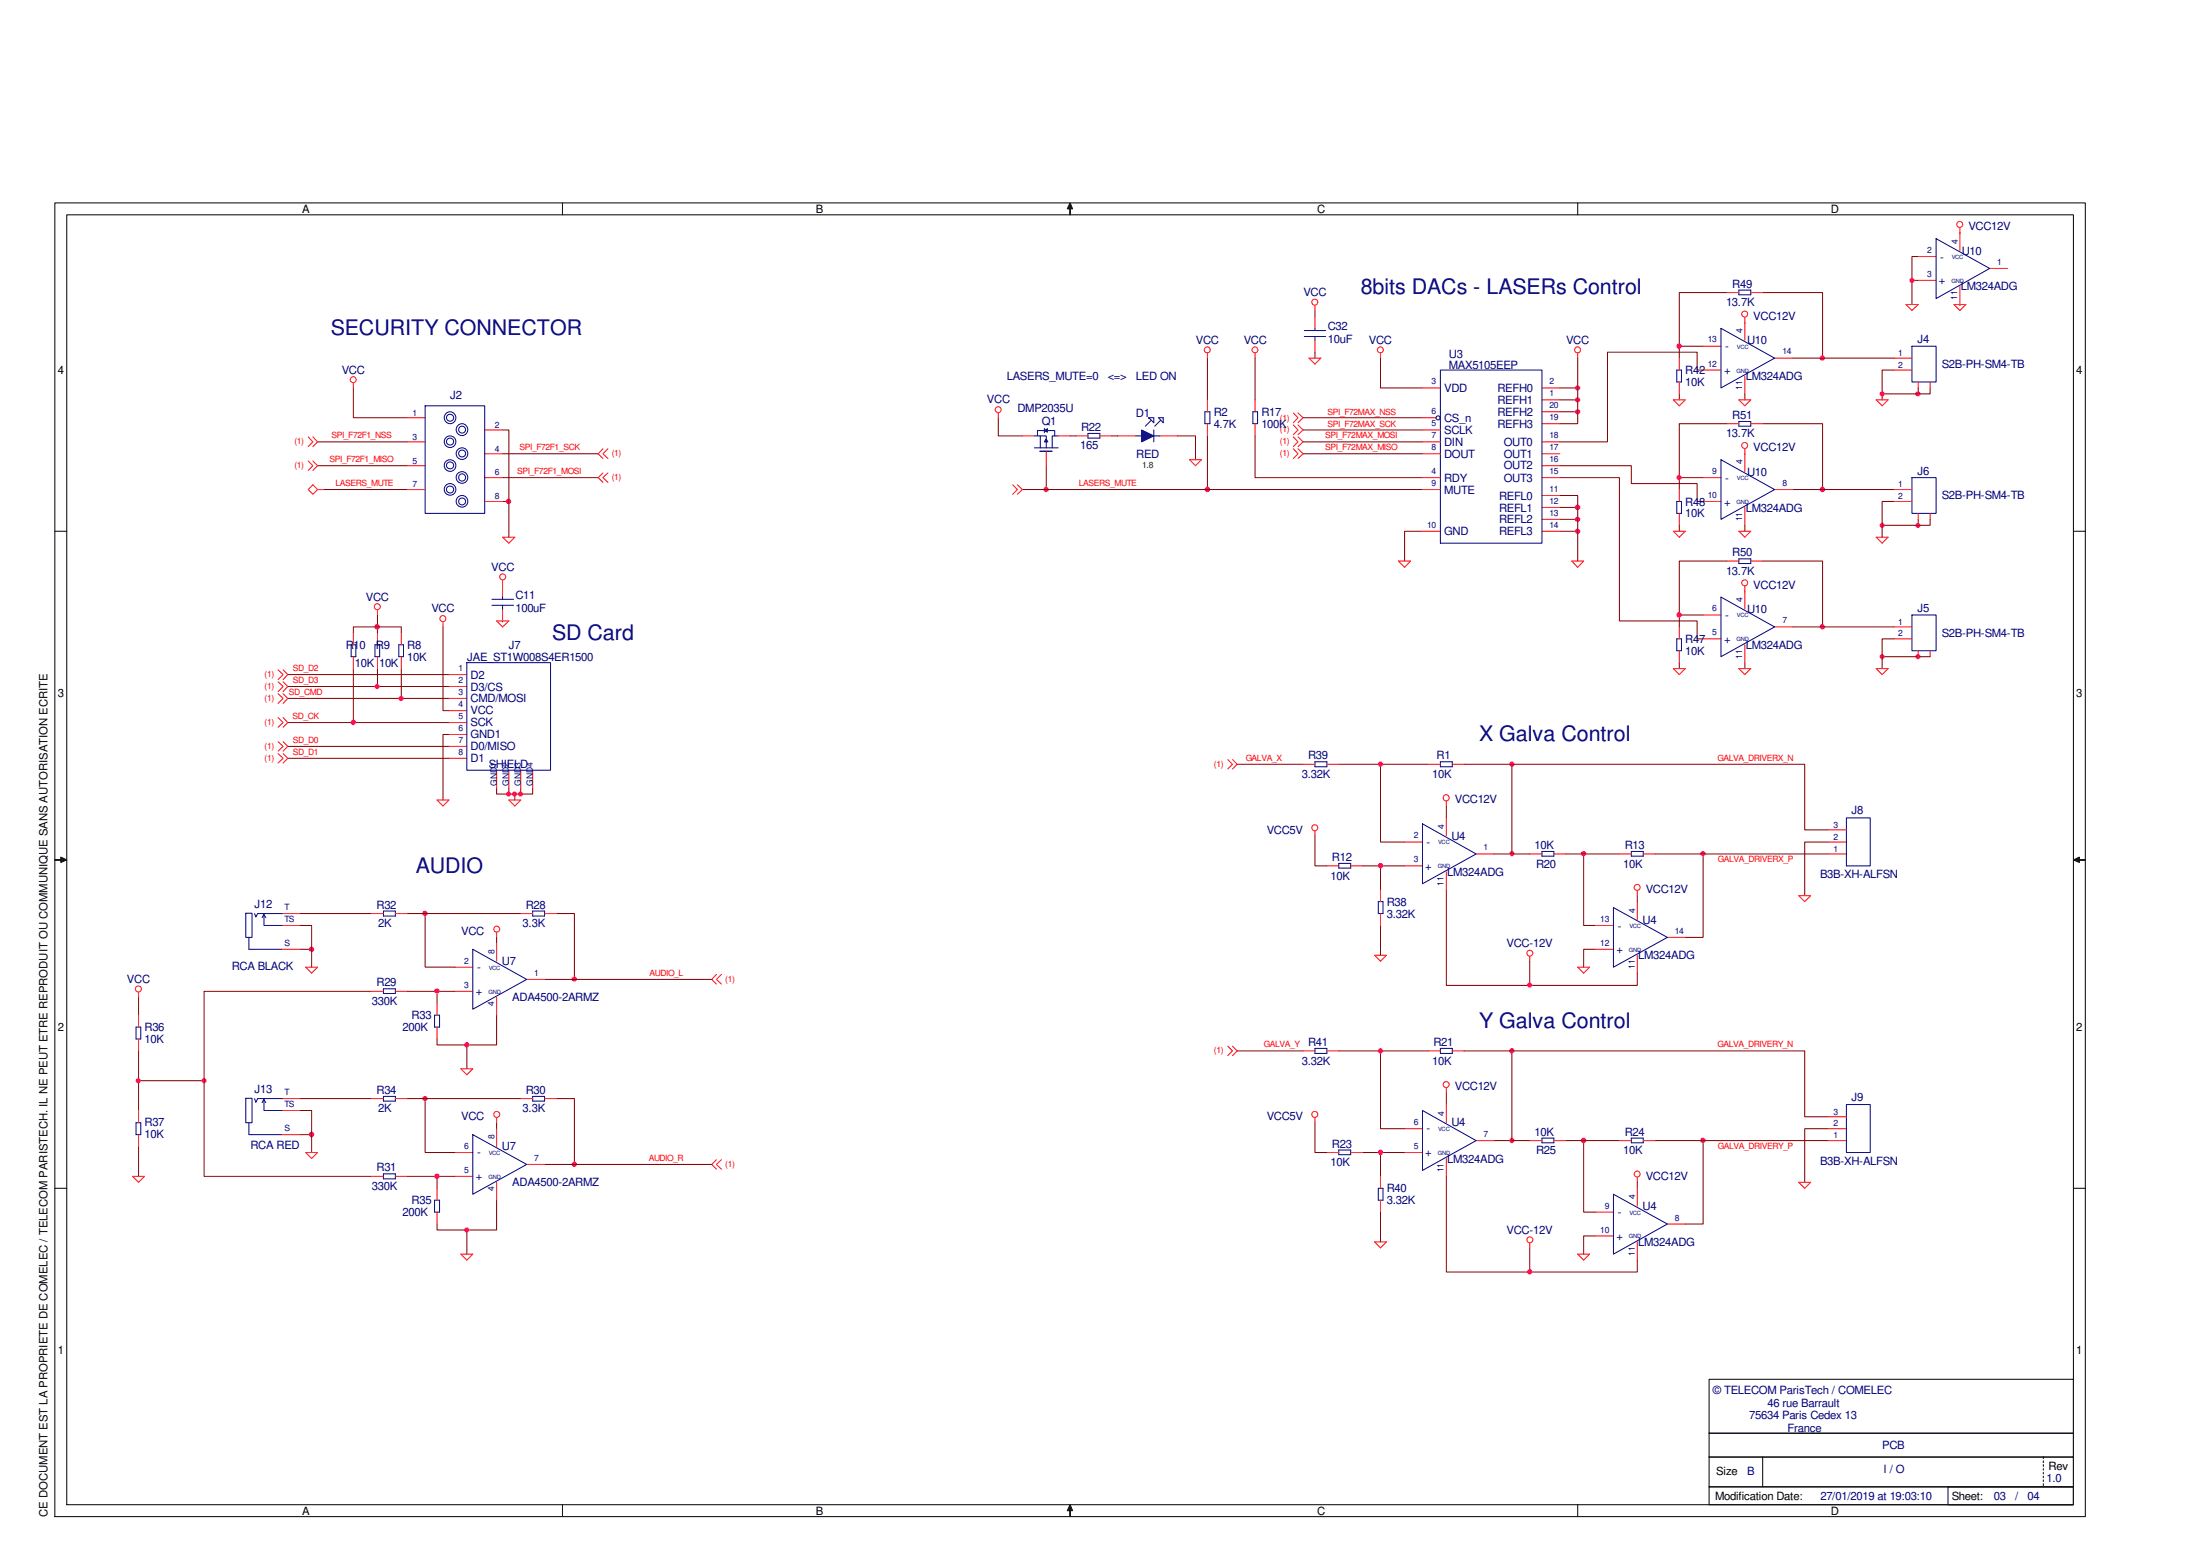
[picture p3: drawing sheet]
<svg xmlns="http://www.w3.org/2000/svg" width="297mm" height="210mm" viewBox="0 0 297 210" stroke-linecap="round" stroke-linejoin="round" font-family="sans-serif">
<path d="M175.9 56.4h16.2M175.9 58h16.2M175.9 59.6h16.2M186.4 48.3v4.1h5.7M175.9 61.3h16.2M192.1 71.7h-2.5v4M210.6 71.7h2.4" fill="none" stroke="#7f0000" stroke-width=".14"/>
<circle cx="213" cy="71.7" r=".31" fill="#f0f"/>
<circle cx="213" cy="71.7" r=".31" fill="none" stroke="#f0f" stroke-width=".14"/>
<path d="M210.6 68.5h2.4" fill="none" stroke="#7f0000" stroke-width=".14"/>
<circle cx="213" cy="68.5" r=".32" fill="#f0f"/>
<circle cx="213" cy="68.5" r=".32" fill="none" stroke="#f0f" stroke-width=".14"/>
<path d="M210.6 70.1h2.4" fill="none" stroke="#7f0000" stroke-width=".14"/>
<circle cx="213" cy="70.1" r=".31" fill="#f0f"/>
<circle cx="213" cy="70.1" r=".31" fill="none" stroke="#f0f" stroke-width=".14"/>
<path d="M210.6 52.4h2.4M210.6 66.9h2.4v8.8" fill="none" stroke="#7f0000" stroke-width=".14"/>
<circle cx="213" cy="52.4" r=".31" fill="#f0f"/>
<circle cx="213" cy="52.4" r=".31" fill="none" stroke="#f0f" stroke-width=".14"/>
<path d="M210.6 54h2.4" fill="none" stroke="#7f0000" stroke-width=".14"/>
<circle cx="213" cy="54" r=".31" fill="#f0f"/>
<circle cx="213" cy="54" r=".31" fill="none" stroke="#f0f" stroke-width=".14"/>
<path d="M210.6 55.6h2.4" fill="none" stroke="#7f0000" stroke-width=".14"/>
<circle cx="213" cy="55.6" r=".31" fill="#f0f"/>
<circle cx="213" cy="55.6" r=".31" fill="none" stroke="#f0f" stroke-width=".14"/>
<path d="M213 48.3v8.9h-2.4M259 88.6h.1" fill="none" stroke="#7f0000" stroke-width=".14"/>
<circle cx="258.9" cy="88.6" r=".3" fill="#f0f"/>
<circle cx="258.9" cy="88.6" r=".3" fill="none" stroke="#f0f" stroke-width=".14"/>
<path d="M259 70.1v.8" fill="none" stroke="#7f0000" stroke-width=".14"/>
<circle cx="258.9" cy="70.9" r=".3" fill="#f0f"/>
<circle cx="258.9" cy="70.9" r=".3" fill="none" stroke="#f0f" stroke-width=".14"/>
<path d="M59.8 84.6v11.3h.8M60.6 99.1h-.8v8.9M67.1 106.4v.8h4.8v-.8M70.3 106.4v.8M167 103.2h8.9M177.5 112.8v4.1h1.7M167 141.9h8.9" fill="none" stroke="#7f0000" stroke-width=".14"/>
<circle cx="70.3" cy="107.2" r=".3" fill="#f0f"/>
<circle cx="70.3" cy="107.2" r=".3" fill="none" stroke="#f0f" stroke-width=".14"/>
<path d="M68.7 106.4v.8" fill="none" stroke="#7f0000" stroke-width=".14"/>
<circle cx="68.7" cy="107.2" r=".3" fill="#f0f"/>
<circle cx="68.7" cy="107.2" r=".3" fill="none" stroke="#f0f" stroke-width=".14"/>
<path d="M69.5 107.2v.8" fill="none" stroke="#7f0000" stroke-width=".14"/>
<circle cx="69.5" cy="107.2" r=".3" fill="#f0f"/>
<circle cx="69.5" cy="107.2" r=".3" fill="none" stroke="#f0f" stroke-width=".14"/>
<path d="M38.9 91.1h21.7M38.9 92.7h21.7M38.9 94.3h21.7M38.9 97.5h21.7M254.1 88.6h6.5M38.9 100.8h21.7M38.9 102.4h21.7" fill="none" stroke="#7f0000" stroke-width=".14"/>
<circle cx="254.1" cy="88.6" r=".3" fill="#f0f"/>
<circle cx="254.1" cy="88.6" r=".3" fill="none" stroke="#f0f" stroke-width=".14"/>
<path d="M260.6 70.1v.8h-6.5M255.7 86.2h-1.6v4.1" fill="none" stroke="#7f0000" stroke-width=".14"/>
<circle cx="254.1" cy="70.9" r=".3" fill="#f0f"/>
<circle cx="254.1" cy="70.9" r=".3" fill="none" stroke="#f0f" stroke-width=".14"/>
<path d="M255.7 67.7h-1.6v4.8M57.4 123.3v7.3h4" fill="none" stroke="#7f0000" stroke-width=".14"/>
<circle cx="57.4" cy="123.3" r=".32" fill="#f0f"/>
<circle cx="57.4" cy="123.3" r=".32" fill="none" stroke="#f0f" stroke-width=".14"/>
<path d="M55 123.3h15.3M75.1 123.3h2.5v8.9" fill="none" stroke="#7f0000" stroke-width=".14"/>
<circle cx="77.5" cy="132.2" r=".3" fill="#f0f"/>
<circle cx="77.5" cy="132.2" r=".3" fill="none" stroke="#f0f" stroke-width=".14"/>
<path d="M55 133.8h6.4M59 133.8v1.6" fill="none" stroke="#7f0000" stroke-width=".14"/>
<circle cx="59" cy="133.8" r=".3" fill="#f0f"/>
<circle cx="59" cy="133.8" r=".3" fill="none" stroke="#f0f" stroke-width=".14"/>
<path d="M67.1 137v4.1h-8.1v-.8M63 141.1v3.2" fill="none" stroke="#7f0000" stroke-width=".14"/>
<circle cx="63" cy="141" r=".31" fill="#f0f"/>
<circle cx="63" cy="141" r=".31" fill="none" stroke="#f0f" stroke-width=".14"/>
<path d="M40.5 123.3h9.6M40.5 128.1h1.6M67.1 126.5v.8" fill="none" stroke="#7f0000" stroke-width=".14"/>
<circle cx="42.1" cy="128.1" r=".3" fill="#f0f"/>
<circle cx="42.1" cy="128.1" r=".3" fill="none" stroke="#f0f" stroke-width=".14"/>
<path d="M40.5 124.9h1.6v5.7M75.1 148.3h2.5v8.9" fill="none" stroke="#7f0000" stroke-width=".14"/>
<circle cx="77.5" cy="157.2" r=".31" fill="#f0f"/>
<circle cx="77.5" cy="157.2" r=".31" fill="none" stroke="#f0f" stroke-width=".14"/>
<path d="M57.4 148.3v7.3h4" fill="none" stroke="#7f0000" stroke-width=".14"/>
<circle cx="57.4" cy="148.3" r=".31" fill="#f0f"/>
<circle cx="57.4" cy="148.3" r=".31" fill="none" stroke="#f0f" stroke-width=".14"/>
<path d="M55 148.3h15.3M55 158.8h6.4M59 158.8v1.6" fill="none" stroke="#7f0000" stroke-width=".14"/>
<circle cx="59" cy="158.8" r=".31" fill="#f0f"/>
<circle cx="59" cy="158.8" r=".31" fill="none" stroke="#f0f" stroke-width=".14"/>
<path d="M63 166v3.3M67.1 162v4h-8.1v-.8" fill="none" stroke="#7f0000" stroke-width=".14"/>
<circle cx="63" cy="166" r=".3" fill="#f0f"/>
<circle cx="63" cy="166" r=".3" fill="none" stroke="#f0f" stroke-width=".14"/>
<path d="M40.5 148.3h9.6M40.5 153.2h1.6M67.1 151.6v.8" fill="none" stroke="#7f0000" stroke-width=".14"/>
<circle cx="42.1" cy="153.1" r=".31" fill="#f0f"/>
<circle cx="42.1" cy="153.1" r=".31" fill="none" stroke="#f0f" stroke-width=".14"/>
<path d="M42.9 59.6h12.1M47.7 52.4v4h7.3M42.9 62.9h12.1M67.9 61.3h12.9M67.9 64.5h12.9M67.9 67.7h.8M40.5 149.9h1.6v5.7" fill="none" stroke="#7f0000" stroke-width=".14"/>
<circle cx="68.7" cy="67.7" r=".31" fill="#f0f"/>
<circle cx="68.7" cy="67.7" r=".31" fill="none" stroke="#f0f" stroke-width=".14"/>
<path d="M163 48.3v5.7M163 58.8v7.3M43.7 66.1h11.3" fill="none" stroke="#7f0000" stroke-width=".14"/>
<circle cx="163" cy="66.1" r=".31" fill="#f0f"/>
<circle cx="163" cy="66.1" r=".31" fill="none" stroke="#f0f" stroke-width=".14"/>
<path d="M134.8 56.4v2.4h3.2M144.5 58.8h.8M150.1 58.8h.8M159 58.8h2.4v3.3M141.3 62.9v3.2" fill="none" stroke="#7f0000" stroke-width=".14"/>
<circle cx="141.2" cy="66.1" r=".32" fill="#f0f"/>
<circle cx="141.2" cy="66.1" r=".32" fill="none" stroke="#f0f" stroke-width=".14"/>
<path d="M169.5 48.3v5.7M169.5 58.8v5.7h22.6M184 116.9h5.6M186.4 116.9v3.2" fill="none" stroke="#7f0000" stroke-width=".14"/>
<circle cx="186.4" cy="116.9" r=".31" fill="#f0f"/>
<circle cx="186.4" cy="116.9" r=".31" fill="none" stroke="#f0f" stroke-width=".14"/>
<path d="M180.8 103.2h12.1M186.4 103.2v10.5h3.2M186.4 124.9v4" fill="none" stroke="#7f0000" stroke-width=".14"/>
<circle cx="186.4" cy="103.2" r=".31" fill="#f0f"/>
<circle cx="186.4" cy="103.2" r=".31" fill="none" stroke="#f0f" stroke-width=".14"/>
<path d="M201.7 115.3h2.4" fill="none" stroke="#7f0000" stroke-width=".14"/>
<circle cx="204.1" cy="115.2" r=".3" fill="#f0f"/>
<circle cx="204.1" cy="115.2" r=".3" fill="none" stroke="#f0f" stroke-width=".14"/>
<path d="M204.1 103.2v12.1h2.4" fill="none" stroke="#7f0000" stroke-width=".14"/>
<circle cx="204.1" cy="103.2" r=".31" fill="#f0f"/>
<circle cx="204.1" cy="103.2" r=".31" fill="none" stroke="#f0f" stroke-width=".14"/>
<path d="M213.8 115.3v9.6h1.6" fill="none" stroke="#7f0000" stroke-width=".14"/>
<circle cx="213.8" cy="115.2" r=".31" fill="#f0f"/>
<circle cx="213.8" cy="115.2" r=".31" fill="none" stroke="#f0f" stroke-width=".14"/>
<path d="M211.4 115.3h7.2M230 115.3v11.2h-2.5" fill="none" stroke="#7f0000" stroke-width=".14"/>
<circle cx="229.9" cy="115.2" r=".31" fill="#f0f"/>
<circle cx="229.9" cy="115.2" r=".31" fill="none" stroke="#f0f" stroke-width=".14"/>
<path d="M195.3 108.8v1.6M197.7 103.2h46v8.8h3.2M223.5 115.3h23.4M246.9 113.7h-3.2v7.2M195.3 120.1v12.9h25.8v-1.6M206.5 129.8v3.2M215.4 128.1h-1.6v2.5M221.1 120.9v.8" fill="none" stroke="#7f0000" stroke-width=".14"/>
<circle cx="206.5" cy="133" r=".3" fill="#f0f"/>
<circle cx="206.5" cy="133" r=".3" fill="none" stroke="#f0f" stroke-width=".14"/>
<path d="M177.5 151.6v4h1.7M184 155.6h5.6M186.4 155.6v3.2" fill="none" stroke="#7f0000" stroke-width=".14"/>
<circle cx="186.4" cy="155.5" r=".31" fill="#f0f"/>
<circle cx="186.4" cy="155.5" r=".31" fill="none" stroke="#f0f" stroke-width=".14"/>
<path d="M180.8 141.9h12.1M186.4 141.9v10.5h3.2M186.4 163.6v4" fill="none" stroke="#7f0000" stroke-width=".14"/>
<circle cx="186.4" cy="141.8" r=".31" fill="#f0f"/>
<circle cx="186.4" cy="141.8" r=".31" fill="none" stroke="#f0f" stroke-width=".14"/>
<path d="M201.7 154h2.4" fill="none" stroke="#7f0000" stroke-width=".14"/>
<circle cx="204.1" cy="153.9" r=".31" fill="#f0f"/>
<circle cx="204.1" cy="153.9" r=".31" fill="none" stroke="#f0f" stroke-width=".14"/>
<path d="M204.1 141.9v12.1h2.4" fill="none" stroke="#7f0000" stroke-width=".14"/>
<circle cx="204.1" cy="141.8" r=".31" fill="#f0f"/>
<circle cx="204.1" cy="141.8" r=".31" fill="none" stroke="#f0f" stroke-width=".14"/>
<path d="M197.7 141.9h46v8.8h3.2M213.8 154v9.6h1.6" fill="none" stroke="#7f0000" stroke-width=".14"/>
<circle cx="213.8" cy="153.9" r=".32" fill="#f0f"/>
<circle cx="213.8" cy="153.9" r=".32" fill="none" stroke="#f0f" stroke-width=".14"/>
<path d="M211.4 154h7.2M230 154v11.2h-2.5" fill="none" stroke="#7f0000" stroke-width=".14"/>
<circle cx="229.9" cy="153.9" r=".32" fill="#f0f"/>
<circle cx="229.9" cy="153.9" r=".32" fill="none" stroke="#f0f" stroke-width=".14"/>
<path d="M195.3 158.8v12.9h25.8v-1.6M223.5 154h23.4M246.9 152.4h-3.2v7.2M206.5 168.4v3.3M215.4 166.8h-1.6v2.5" fill="none" stroke="#7f0000" stroke-width=".14"/>
<circle cx="206.5" cy="171.7" r=".31" fill="#f0f"/>
<circle cx="206.5" cy="171.7" r=".31" fill="none" stroke="#f0f" stroke-width=".14"/>
<path d="M18.7 134.6v2.4M73.5 132.2h22.6M18.7 141.9v8M18.7 154.8v4M18.7 145.9h8.9M73.5 157.2h22.6M195.3 147.5v1.6M221.1 159.6v.8" fill="none" stroke="#7f0000" stroke-width=".14"/>
<circle cx="18.7" cy="145.9" r=".3" fill="#f0f"/>
<circle cx="18.7" cy="145.9" r=".3" fill="none" stroke="#f0f" stroke-width=".14"/>
<circle cx="27.6" cy="145.9" r=".3" fill="#f0f"/>
<circle cx="27.6" cy="145.9" r=".3" fill="none" stroke="#f0f" stroke-width=".14"/>
<path d="M51 83v1.6M50.1 133.8h-22.5v25h22.5" fill="none" stroke="#7f0000" stroke-width=".14"/>
<circle cx="50.9" cy="84.6" r=".31" fill="#f0f"/>
<circle cx="50.9" cy="84.6" r=".31" fill="none" stroke="#f0f" stroke-width=".14"/>
<path d="M54.2 90.3v4" fill="none" stroke="#7f0000" stroke-width=".14"/>
<circle cx="54.2" cy="94.3" r=".31" fill="#f0f"/>
<circle cx="54.2" cy="94.3" r=".31" fill="none" stroke="#f0f" stroke-width=".14"/>
<path d="M51 90.3v2.4" fill="none" stroke="#7f0000" stroke-width=".14"/>
<circle cx="50.9" cy="92.7" r=".3" fill="#f0f"/>
<circle cx="50.9" cy="92.7" r=".3" fill="none" stroke="#f0f" stroke-width=".14"/>
<path d="M51 84.6v.8" fill="none" stroke="#7f0000" stroke-width=".14"/>
<circle cx="50.9" cy="84.6" r=".31" fill="#f0f"/>
<circle cx="50.9" cy="84.6" r=".31" fill="none" stroke="#f0f" stroke-width=".14"/>
<path d="M47.7 85.4v-.8h6.5v.8M47.7 90.3v7.2" fill="none" stroke="#7f0000" stroke-width=".14"/>
<circle cx="47.7" cy="97.5" r=".31" fill="#f0f"/>
<circle cx="47.7" cy="97.5" r=".31" fill="none" stroke="#f0f" stroke-width=".14"/>
<path d="M233.2 39.5h-6.5v8.8M238 39.5h8.1v8.8M226.7 53.2v.8M235.6 43.5h.1M235.6 53.2v.8" fill="none" stroke="#7f0000" stroke-width=".14"/>
<circle cx="246.1" cy="48.3" r=".32" fill="#f0f"/>
<circle cx="246.1" cy="48.3" r=".32" fill="none" stroke="#f0f" stroke-width=".14"/>
<path d="M226.7 46.7h3.3" fill="none" stroke="#7f0000" stroke-width=".14"/>
<circle cx="226.7" cy="46.7" r=".32" fill="#f0f"/>
<circle cx="226.7" cy="46.7" r=".32" fill="none" stroke="#f0f" stroke-width=".14"/>
<path d="M233.2 75.7h-6.5v8.9M235.6 79.8h.1M226.7 89.5v.8M226.7 83h3.3M235.6 89.5v.8" fill="none" stroke="#7f0000" stroke-width=".14"/>
<circle cx="226.7" cy="83" r=".32" fill="#f0f"/>
<circle cx="226.7" cy="83" r=".32" fill="none" stroke="#f0f" stroke-width=".14"/>
<path d="M238 75.7h8.1v8.9" fill="none" stroke="#7f0000" stroke-width=".14"/>
<circle cx="246.1" cy="84.6" r=".32" fill="#f0f"/>
<circle cx="246.1" cy="84.6" r=".32" fill="none" stroke="#f0f" stroke-width=".14"/>
<path d="M233.2 57.2h-6.5v8.9M226.7 70.9v.8M226.7 64.5h3.3M235.6 61.3h.1M235.6 70.9v.8" fill="none" stroke="#7f0000" stroke-width=".14"/>
<circle cx="226.7" cy="64.5" r=".32" fill="#f0f"/>
<circle cx="226.7" cy="64.5" r=".32" fill="none" stroke="#f0f" stroke-width=".14"/>
<path d="M238 57.2h8.1v8.9" fill="none" stroke="#7f0000" stroke-width=".14"/>
<circle cx="246.1" cy="66.1" r=".32" fill="#f0f"/>
<circle cx="246.1" cy="66.1" r=".32" fill="none" stroke="#f0f" stroke-width=".14"/>
<path d="M230 50h-.9v-2.5h-12.1v12.1h-6.4M242.1 48.3h13.6M255.7 50h-1.6v4M259 52.4v.8M242.1 84.6h13.6" fill="none" stroke="#7f0000" stroke-width=".14"/>
<circle cx="258.9" cy="53.2" r=".3" fill="#f0f"/>
<circle cx="258.9" cy="53.2" r=".3" fill="none" stroke="#f0f" stroke-width=".14"/>
<path d="M260.6 52.4v.8h-6.5" fill="none" stroke="#7f0000" stroke-width=".14"/>
<circle cx="254.1" cy="53.2" r=".3" fill="#f0f"/>
<circle cx="254.1" cy="53.2" r=".3" fill="none" stroke="#f0f" stroke-width=".14"/>
<path d="M258.1 37.8h.9M259 34.6h-.9v6.5M264.6 31.4h.1M67.9 58h.8v14.5M264.6 41.1h.1M67.9 79h.1M138 66.1h54.1M210.6 62.9h9.7v2.4h8.8v2.4h.9M210.6 64.5h8v19.3h10.5v2.4h.9M242.1 66.1h13.6M67.9 83.8h.1" fill="none" stroke="#7f0000" stroke-width=".14"/>
<circle cx="258.1" cy="37.8" r=".3" fill="#f0f"/>
<circle cx="258.1" cy="37.8" r=".3" fill="none" stroke="#f0f" stroke-width=".14"/>
<path d="M177.5 41.9v.8M177.5 47.5v.8" fill="none" stroke="#7f0000" stroke-width=".14"/>
<g fill="none" stroke="#000" stroke-width=".14">
<path d="M7.4 27.4h274.2v177.3h-274.2zM9 29h270.9v174.1h-270.9zM75.9 27.4v1.6M144.5 27.4l.3 .8h-.3v.8v-.8h-.4zM213 27.4v1.6M7.4 71.7h1.6M279.9 71.7h1.7M7.4 116.1h.8v-.4l.8 .4-.8 .3v-.3zM279.9 116.1l.9-.4v.4h.8h-.8v.3zM7.4 160.4h1.6M279.9 160.4h1.7M230.8 186.2h49.1v7.3h-49.1z"/>
<path d="M230.8 193.5h49.1v3.2h-49.1zM230.8 196.7h49.1v4h-49.1zM238 196.7v4M275.9 196.7v.2M275.9 197.2v.2M275.9 197.7v.3M275.9 198.2v.3M275.9 198.8v.2M275.9 199.3v.2M275.9 199.8v.2M75.9 203.1v1.6M144.5 203.1l.3 .8h-.3v.8v-.8h-.4z"/>
<path d="M213 203.1v1.6M230.8 200.7h49.1v2.4h-49.1zM263 200.7h16.9v2.4h-16.9zM275.9 200.3v.2"/>
</g>
<g fill="#000">
<path d="M144.5 27.4l.3 .8h-.3v.8v-.8h-.4z" fill-rule="evenodd"/>
<path d="M7.4 116.1h.8v-.4l.8 .4-.8 .3v-.3z" fill-rule="evenodd"/>
<path d="M279.9 116.1l.9-.4v.4h.8h-.8v.3z" fill-rule="evenodd"/>
<path d="M144.5 203.1l.3 .8h-.3v.8v-.8h-.4z" fill-rule="evenodd"/>
</g>
<g fill="none" stroke="#f00" stroke-width=".14">
<path d="M41.6 59l.6 .6-.6 .7M42.2 59l.7 .6-.7 .7M47.7 51.7v.7M150.9 58.8h2.4M156.6 58.8h2.4M163 54v1.6M163 57.2v1.6M174.6 55.8l.7 .6-.7 .7M174.6 57.4l.7 .6-.7 .7M174.6 59l.7 .6-.7 .7M175.3 55.8l.6 .6-.6 .7M175.3 57.4l.6 .6-.6 .7"/>
<path d="M175.3 59l.6 .6-.6 .7M192.1 52.4h2.4M192.1 59.6h2.4M192.1 56.4h1.8M192.1 58h2.4M208.2 52.4h2.4M208.2 54h2.4M208.2 55.6h2.4M208.2 57.2h2.4M208.2 59.6h2.4M253.3 54h1.6l-.8 .8zM255.7 48.3h2.4"/>
<path d="M255.7 50h2.4M259 51.6v.8M260.6 51.6v.8M41.6 62.2l.6 .7-.6 .6M42.2 62.2l.7 .7-.7 .6M42.2 65.4l.7 .7-.7 .6-.6-.6zM42.9 66.1h.8M67.9 72.5h1.6l-.8 .8zM81.4 60.6l-.6 .7 .6 .6M81.4 63.8l-.6 .7 .6 .6M82.1 60.6l-.7 .7 .7 .6M82.1 63.8l-.7 .7 .7 .6"/>
<path d="M174.6 60.6l.7 .7-.7 .6M175.3 60.6l.6 .7-.6 .6M188.8 75.7h1.7l-.9 .9zM192.1 61.3h2.4M192.1 64.5h2.4M192.1 71.7h2.4M192.1 66.1h2.4M208.2 66.9h2.4M208.2 68.5h2.4M208.2 61.3h2.4M208.2 62.9h2.4M208.2 64.5h2.4"/>
<path d="M208.2 70.1h2.4M208.2 71.7h2.4M212.2 75.7h1.6l-.8 .9zM253.3 72.5h1.6l-.8 .8zM255.7 66.1h2.4M255.7 67.7h2.4M259 69.3v.8M260.6 69.3v.8M37.5 90.4l.7 .7-.7 .6M37.5 92l.7 .7-.7 .6M37.5 93.6l.7 .7-.7 .7M37.5 96.9l.7 .6-.7 .7"/>
<path d="M38.2 90.4l.7 .7-.7 .6M38.2 92l.7 .7-.7 .6M38.2 93.6l.7 .7-.7 .7M38.2 96.9l.7 .6-.7 .7M59.8 83.9v.7M60.6 91.1h2.4M60.6 92.7h2.4M60.6 94.3h2.4M60.6 95.9h2.4M60.6 97.5h2.4M60.6 99.1h2.4M253.3 90.3h1.6l-.8 .8z"/>
<path d="M255.7 84.6h2.4M255.7 86.2h2.4M259 87.8v.8M260.6 87.8v.8M37.5 100.1l.7 .7-.7 .6M37.5 101.7l.7 .7-.7 .6M38.2 100.1l.7 .7-.7 .6M38.2 101.7l.7 .7-.7 .6M59 108h1.6l-.8 .8zM60.6 100.8h2.4M60.6 102.4h2.4M67.1 104v2.4"/>
<path d="M68.7 104v2.4M68.7 108h1.6l-.8 .8zM70.3 104v2.4M71.9 104v2.4M165.8 102.5l.6 .7-.6 .6M166.4 102.5l.6 .7-.6 .6M177.5 112.1v.7M38.1 123.3h2.4M38.1 128.1h2.4M38.1 124.9h2.4M41.3 130.6h1.6l-.8 .8zM50.1 133.8h1.7"/>
<path d="M50.1 123.3h1.7M53.4 133.8h1.6M53.4 123.3h1.6M59 135.4v1.6M59 138.6v1.7M61.4 133.8h2.4M61.4 130.6h2.4M67.1 125.9v.6M67.1 127.3v2.5M67.1 134.6v2.4M70.3 123.3h1.6M71.1 132.2h2.4"/>
<path d="M73.5 123.3h1.6M38.1 148.3h2.4M38.1 153.2h2.4M38.1 149.9h2.4M41.3 155.6h1.6l-.8 .8zM50.1 158.8h1.7M50.1 148.3h1.7M53.4 158.8h1.6M53.4 148.3h1.6M61.4 158.8h2.4M61.4 155.6h2.4M62.2 144.3h1.6l-.8 .8z"/>
<path d="M67.1 150.9v.7M67.1 152.4v2.4M67.1 159.6v2.4M70.3 148.3h1.6M71.1 157.2h2.4M73.5 148.3h1.6M165.8 141.2l.6 .7-.6 .6M166.4 141.2l.6 .7-.6 .6M59 160.4v1.6M59 163.6v1.6M62.2 169.3h1.6l-.8 .8z"/>
<circle cx="47.7" cy="51.2" r=".39"/>
<circle cx="59.8" cy="83.5" r=".4"/>
<circle cx="177.5" cy="111.7" r=".4"/>
<circle cx="67.1" cy="125.4" r=".4"/>
<circle cx="67.1" cy="150.4" r=".41"/>
</g>
<g fill="none" stroke="#00007f" stroke-width=".14">
<path d="M153.3 58.8h.8M155.1 56.4h.1M155.1 56.4h.7v.7zM155.4 56.7l-.8 .8M156.4 56.4h.7v.7zM156.7 56.7l-.8 .8M162.7 55.6h.7v1.6h-.7zM194.5 50h13.7v23.3h-13.7zM258.1 46.7h3.3v4.9h-3.3zM258.1 64.5h3.3v4.8h-3.3zM63 89.5h11.3v14.5h-11.3zM258.1 83h3.3v4.8h-3.3z"/>
<path d="M33.2 123.3h.8v3.2h-.8zM33.6 126.5v1.6h4.5M34.4 123.3l.1 .5 .3-.5M34.8 123.3h3.3M35.6 123.3v1.6h2.5M35.6 123.4l-.2 .5M35.6 123.5l.3 .4M51.8 123h1.6v.7h-1.6zM51.8 133.5h1.6v.6h-1.6zM58.7 137h.6v1.6h-.6zM63.8 128.1l7.3 4.1-7.3 4zM71.9 123h1.6v.7h-1.6z"/>
<path d="M33.2 148.3h.8v3.3h-.8zM33.6 151.6v1.5M33.6 153.2h4.5M34.4 148.3l.1 .5 .3-.5M34.8 148.3h3.3M35.6 148.3v1.6h2.5M35.6 148.4l-.2 .4M35.6 148.5l.3 .3M51.8 148h1.6v.6h-1.6zM51.8 158.5h1.6v.6h-1.6zM63.8 153.2l7.3 4-7.3 4zM71.9 148h1.6v.6h-1.6z"/>
<path d="M58.7 162h.6v1.6h-.6z"/>
<circle cx="194.2" cy="56.4" r=".27"/>
</g>
<path d="M157.1 56.4h.1" fill="none" stroke="#0ff" stroke-width=".16"/>
<path d="M154.1 58l1.7 .8-1.7 .8z" fill="#00007f"/>
<path d="M139.7 58.8h.8v1.7M140.5 58.8h.8v1.7M142.9 58.8h-.8v1.7M154.1 58l1.7 .8-1.7 .8zM155.8 58v1.6M155.8 58.8h.8M139.7 60.5h3.2" fill="none" stroke="#00007f" stroke-width=".14"/>
<path d="M140.4 60.9h1.6" fill="none" stroke="#00007f" stroke-width=".19"/>
<path d="M141.2 59.3l.3 .3h-.5z" fill-rule="evenodd" fill="#00007f"/>
<path d="M140.1 58.1v.7M141.2 59.3l.3 .3h-.5z" fill="none" stroke="#00007f" stroke-width=".14"/>
<path d="M138 58.8h1.7M142.9 58.8h1.6M141.3 61v1.9" fill="none" stroke="#f00" stroke-width=".14"/>
<path d="M141.1 58.1l.3-.2v.4l-.3-.1z" fill-rule="evenodd" fill="#00007f"/>
<g fill="none" stroke="#00007f" stroke-width=".14">
<path d="M234.8 39.2h1.6v.6h-1.6zM261.4 32.2l7.2 4-7.2 4.1zM57.4 54.8h8v14.5h-8zM140.1 58.1h1M141 57.8v.6M141.1 58.1l.3-.2v.4l-.3-.1zM141.4 58.1h1M142.4 58.1v.7M146.9 58.5h1.6v.6h-1.6zM169.2 55.6h.6v1.6h-.6zM176.1 44.6h2.9M176.1 45.4h2.9"/>
<path d="M177.5 44.3v.3M177.5 45.4v.5M226.4 50h.6v1.6h-.6zM232.4 44.3l7.2 4-7.2 4.1zM234.8 56.9h1.6v.6h-1.6zM226.4 67.7h.6v1.6h-.6zM232.4 62.1l7.2 4-7.2 4zM234.8 75.4h1.6v.7h-1.6zM47.4 87h.6v1.6h-.6zM50.6 87h.7v1.6h-.7zM53.8 87h.7v1.6h-.7zM66.4 80.9h2.9"/>
<path d="M66.4 81.7h2.9M67.9 80.6v.3M67.9 81.7v.5M226.4 86.2h.6v1.6h-.6zM232.4 80.6l7.2 4-7.2 4zM177.5 102.8h1.7v.7h-1.7zM180.8 116.5h1.6v.7h-1.6zM192.1 111.2l7.2 4.1-7.2 4zM194.5 102.8h1.6v.7h-1.6zM208.2 114.9h1.6v.7h-1.6zM220.3 114.9h1.6v.7h-1.6zM249.3 110.4h3.2v6.5h-3.2z"/>
<path d="M18.4 138.6h.6v1.7h-.6zM186.1 121.7h.6v1.6h-.6zM217.8 122.5l7.3 4-7.3 4.1zM18.4 151.6h.6v1.6h-.6zM177.5 141.5h1.7v.7h-1.7zM180.8 155.2h1.6v.7h-1.6zM192.1 149.9l7.2 4.1-7.2 4zM194.5 141.5h1.6v.7h-1.6zM208.2 153.6h1.6v.7h-1.6zM220.3 153.6h1.6v.7h-1.6zM249.3 149.1h3.2v6.5h-3.2zM186.1 160.4h.6v1.6h-.6z"/>
<path d="M217.8 161.2l7.3 4-7.3 4.1z"/>
<circle cx="60.8" cy="56.4" r=".79"/>
<circle cx="60.8" cy="59.6" r=".79"/>
<circle cx="60.8" cy="59.6" r=".48"/>
<circle cx="60.8" cy="56.4" r=".48"/>
<circle cx="62.4" cy="58" r=".79"/>
<circle cx="62.4" cy="58" r=".47"/>
<circle cx="60.8" cy="66.1" r=".79"/>
<circle cx="60.8" cy="62.8" r=".79"/>
<circle cx="60.8" cy="66.1" r=".48"/>
<circle cx="60.8" cy="62.8" r=".48"/>
<circle cx="62.4" cy="67.7" r=".79"/>
<circle cx="62.4" cy="64.5" r=".78"/>
<circle cx="62.4" cy="61.2" r=".78"/>
<circle cx="62.4" cy="64.5" r=".48"/>
<circle cx="62.4" cy="61.2" r=".47"/>
<circle cx="62.4" cy="67.7" r=".47"/>
</g>
<g fill="none" stroke="#f00" stroke-width=".14">
<path d="M233.2 39.5h1.6M236.4 39.5h1.6M259 37.8h2.4M259 34.6h2.4M264.6 30.7v3.1M264.6 38.7v2.4M268.6 36.2h2.5M55 56.4h2.4M55 59.6h2.4M65.4 58h2.5M134.8 55.7v.7M145.3 58.8h1.6"/>
<path d="M148.5 58.8h1.6M163 47.7v.6M169.5 47.7v.6M169.5 54v1.6M169.5 57.2v1.6M176.7 48.3h1.6l-.8 .8zM177.5 41.2v.7M177.5 42.7v1.6M177.5 45.9v1.6M186.4 47.7v.6M213 47.7v.6M225.9 54h1.6l-.8 .8z"/>
<path d="M226.7 48.3v1.7M226.7 51.6v1.6M230 50h2.4M230 46.7h2.4M233.2 57.2h1.6M234.8 54h1.6l-.8 .8zM235.6 42.8v3.1M235.6 50.8v2.4M236.4 57.2h1.6M239.6 48.3h2.5M257.3 41.1h1.7l-.9 .8zM263.8 41.1h1.6l-.8 .8z"/>
<path d="M55 66.1h2.4M55 62.9h2.4M65.4 67.7h2.5M65.4 64.5h2.5M65.4 61.3h2.5M67.9 78.3v2.3M136.7 65.4l.7 .7-.7 .6M137.4 65.4l.6 .7-.6 .6M160.6 62.1h1.6l-.8 .8zM225.9 71.7h1.6l-.8 .8zM226.7 66.1v1.6M226.7 69.3v1.6"/>
<path d="M230 67.7h2.4M230 64.5h2.4M233.2 75.7h1.6M234.8 71.7h1.6l-.8 .8zM235.6 60.6v3.1M235.6 68.5v2.4M235.6 79.1v3.1M236.4 75.7h1.6M239.6 66.1h2.5M47.7 85.4v1.6M47.7 88.6v1.7M51 82.3v.7"/>
<path d="M51 85.4v1.6M51 88.6v1.7M54.2 85.4v1.6M54.2 88.6v1.7M67.1 83.8h1.6l-.8 .8zM67.9 82.2v1.6M225.9 90.3h1.6l-.8 .8zM226.7 84.6v1.6M226.7 87.8v1.7M230 86.2h2.4M230 83h2.4M234.8 90.3h1.6l-.8 .8z"/>
<path d="M235.6 87v2.5M239.6 84.6h2.5M175.9 103.2h1.6M179.2 116.9h1.6M179.2 103.2h1.6M182.4 116.9h1.6M189.6 116.9h2.5M189.6 113.7h2.5M192.9 103.2h1.6M195.3 108.1v.7M195.3 110.4v2.4M195.3 117.7v2.4"/>
<path d="M196.1 103.2h1.6M199.3 115.3h2.4M206.5 115.3h1.7M209.8 115.3h1.6M218.6 115.3h1.7M221.9 115.3h1.6M246.9 113.7h2.4M246.9 115.3h2.4M246.9 112h2.4M18.7 133.9v.7M18.7 137v1.6M96.7 131.5l-.6 .7 .6 .6"/>
<path d="M97.4 131.5l-.7 .7 .7 .6M185.6 128.9h1.6l-.8 .9zM186.4 120.1v1.6M186.4 123.3v1.6M206.5 129.1v.7M213 130.6h1.6l-.8 .8zM215.4 128.1h2.4M215.4 124.9h2.4M221.1 120.2v.7M221.1 121.7v2.4M221.1 128.9v2.5M225.1 126.5h2.4"/>
<path d="M242.9 120.9h1.6l-.8 .8zM17.9 158.8h1.6l-.8 .8zM18.7 140.3v1.6M18.7 149.9v1.7M18.7 153.2v1.6M96.7 156.5l-.6 .7 .6 .6M97.4 156.5l-.7 .7 .7 .6M175.9 141.9h1.6M177.5 150.9v.7M179.2 155.6h1.6M179.2 141.9h1.6M182.4 155.6h1.6"/>
<path d="M186.4 158.8v1.6M189.6 155.6h2.5M189.6 152.4h2.5M192.9 141.9h1.6M195.3 146.8v.7M195.3 149.1v2.5M195.3 156.4v2.4M196.1 141.9h1.6M199.3 154h2.4M206.5 154h1.7M209.8 154h1.6M218.6 154h1.7"/>
<path d="M221.1 158.9v.7M221.9 154h1.6M242.9 159.6h1.6l-.8 .8zM246.9 152.4h2.4M246.9 154h2.4M246.9 150.7h2.4M185.6 167.6h1.6l-.8 .8zM186.4 162v1.6M206.5 167.8v.6M213 169.3h1.6l-.8 .8zM215.4 166.8h2.4M215.4 163.6h2.4"/>
<path d="M221.1 160.4v2.4M221.1 167.6v2.5M225.1 165.2h2.4"/>
<circle cx="264.6" cy="30.3" r=".4"/>
<circle cx="134.8" cy="55.3" r=".39"/>
<circle cx="163" cy="47.2" r=".4"/>
<circle cx="169.4" cy="47.2" r=".39"/>
<circle cx="177.5" cy="40.8" r=".41"/>
<circle cx="186.4" cy="47.2" r=".39"/>
<circle cx="213" cy="47.2" r=".4"/>
<circle cx="235.6" cy="42.4" r=".4"/>
<circle cx="67.9" cy="77.9" r=".41"/>
<circle cx="235.6" cy="60.1" r=".4"/>
<circle cx="235.6" cy="78.7" r=".4"/>
<circle cx="50.9" cy="81.9" r=".41"/>
<circle cx="195.2" cy="107.7" r=".41"/>
<circle cx="221" cy="119.8" r=".4"/>
<circle cx="18.7" cy="133.5" r=".41"/>
<circle cx="206.6" cy="128.7" r=".4"/>
<circle cx="177.5" cy="150.4" r=".41"/>
<circle cx="195.3" cy="146.4" r=".4"/>
<circle cx="221" cy="158.5" r=".39"/>
<circle cx="206.6" cy="167.4" r=".4"/>
</g>
<g font-size="2.9" fill="#00007f">
<text x="183.7" y="39.6">8bits DACs - LASERs Control</text>
<text x="44.7" y="45.3">SECURITY CONNECTOR</text>
<text x="74.5" y="86.4">SD Card</text>
<text x="199.7" y="100.1">X Galva Control</text>
<text x="56.1" y="117.8">AUDIO</text>
<text x="199.7" y="138.8">Y Galva Control</text>
</g>
<g font-size="1.5">
<text x="40.8" y="28.7">A</text>
<text x="110.1" y="28.7">B</text>
<text x="177.8" y="28.7">C</text>
<text x="247.2" y="28.7">D</text>
<text x="7.8" y="50.5">4</text>
<text x="280.3" y="50.5">4</text>
<text x="7.8" y="94">3</text>
<text x="280.3" y="94">3</text>
<text x="7.8" y="139.2">2</text>
<text x="280.3" y="139.2">2</text>
<text x="7.8" y="182.7">1</text>
<text x="280.3" y="182.7">1</text>
<text x="231.6" y="202.5">Modification Date:</text>
<text x="231.7" y="199.1">Size</text>
<text x="263.5" y="202.5">Sheet:</text>
<text x="276.6" y="198.4">Rev</text>
<text x="6.4" y="204.8" transform="rotate(-90 6.4 204.8)">CE DOCUMENT EST LA PROPRIETE DE COMELEC / TELECOM PARISTECH. IL NE PEUT ETRE REPRODUIT OU COMMUNIQUE SANS AUTORISATION ECRITE</text>
<text x="40.8" y="204.5">A</text>
<text x="110.1" y="204.5">B</text>
<text x="177.8" y="204.5">C</text>
<text x="247.2" y="204.5">D</text>
</g>
<g font-size="1.5" fill="#00007f">
<text x="262" y="35.2">-</text>
<text x="264.9" y="34.4">U10</text>
<text x="265.8" y="31.1">VCC12V</text>
<text x="176" y="40">VCC</text>
<text x="233" y="41.3">13.7K</text>
<text x="233.9" y="38.8">R49</text>
<text x="261.8" y="38.4">+</text>
<text x="264.7" y="39.2">LM324ADG</text>
<text x="161.5" y="46.4">VCC</text>
<text x="167.9" y="46.4">VCC</text>
<text x="179.3" y="46.4">10uF</text>
<text x="179.3" y="44.6">C32</text>
<text x="184.8" y="46.4">VCC</text>
<text x="211.5" y="46.4">VCC</text>
<text x="232.9" y="47.3">-</text>
<text x="235.9" y="46.5">U10</text>
<text x="236.7" y="43.2">VCC12V</text>
<text x="258.9" y="46.4">J4</text>
<text x="46.1" y="50.4">VCC</text>
<text x="60.8" y="53.8">J2</text>
<text x="135.9" y="51.3">LASERS_MUTE=0</text>
<text x="149.6" y="51.3">&lt;=&gt;</text>
<text x="153.4" y="51.3">LED ON</text>
<text x="195" y="52.9">VDD</text>
<text x="195.6" y="48.3">U3</text>
<text x="195.6" y="49.8">MAX5105EEP</text>
<text x="202.2" y="52.9">REFH0</text>
<text x="227.5" y="50.5">R42</text>
<text x="227.5" y="52.1">10K</text>
<text x="232.8" y="50.5">+</text>
<text x="235.7" y="51.3">LM324ADG</text>
<text x="262.2" y="49.7">S2B-PH-SM4-TB</text>
<text x="133.3" y="54.4">VCC</text>
<text x="137.4" y="55.7">DMP2035U</text>
<text x="140.7" y="57.3">Q1</text>
<text x="146" y="58.2">R22</text>
<text x="153.4" y="56.3">D1</text>
<text x="163.9" y="57.7">4.7K</text>
<text x="163.9" y="56.1">R2</text>
<text x="170.3" y="57.7">100K</text>
<text x="170.3" y="56.1">R17</text>
<text x="195" y="58.5">SCLK</text>
<text x="195" y="56.9">CS_n</text>
<text x="202.2" y="57.7">REFH3</text>
<text x="202.2" y="56.1">REFH2</text>
<text x="202.2" y="54.5">REFH1</text>
<text x="233" y="59.1">13.7K</text>
<text x="233.9" y="56.6">R51</text>
<text x="145.8" y="60.7">165</text>
<text x="153.4" y="61.8">RED</text>
<text x="195" y="61.8">DOUT</text>
<text x="195" y="60.2">DIN</text>
<text x="195" y="65">RDY</text>
<text x="203" y="60.2">OUT0</text>
<text x="203" y="61.8">OUT1</text>
<text x="203" y="63.4">OUT2</text>
<text x="203" y="65">OUT3</text>
<text x="232.9" y="65">-</text>
<text x="235.9" y="64.2">U10</text>
<text x="236.7" y="60.9">VCC12V</text>
<text x="258.9" y="64.1">J6</text>
<text x="195" y="66.6">MUTE</text>
<text x="202.4" y="70.7">REFL2</text>
<text x="202.4" y="67.4">REFL0</text>
<text x="202.4" y="69">REFL1</text>
<text x="227.5" y="68.2">R48</text>
<text x="227.5" y="69.8">10K</text>
<text x="232.8" y="68.2">+</text>
<text x="235.7" y="69">LM324ADG</text>
<text x="262.2" y="67.4">S2B-PH-SM4-TB</text>
<text x="66.3" y="77">VCC</text>
<text x="195" y="72.3">GND</text>
<text x="202.4" y="72.3">REFL3</text>
<text x="233" y="77.6">13.7K</text>
<text x="233.9" y="75.1">R50</text>
<text x="49.4" y="81.1">VCC</text>
<text x="58.2" y="82.7">VCC</text>
<text x="69.6" y="82.6">100uF</text>
<text x="69.6" y="80.9">C11</text>
<text x="232.9" y="83.6">-</text>
<text x="235.9" y="82.8">U10</text>
<text x="236.7" y="79.5">VCC12V</text>
<text x="258.9" y="82.6">J5</text>
<text x="46.7" y="87.6">R10</text>
<text x="50.8" y="87.6">R9</text>
<text x="55" y="87.6">R8</text>
<text x="55" y="89.2">10K</text>
<text x="63.1" y="89.2">JAE_ST1W008S4ER1500</text>
<text x="68.7" y="87.7">J7</text>
<text x="227.5" y="86.8">R47</text>
<text x="227.5" y="88.4">10K</text>
<text x="232.8" y="86.8">+</text>
<text x="235.7" y="87.6">LM324ADG</text>
<text x="262.2" y="85.9">S2B-PH-SM4-TB</text>
<text x="47.9" y="90">10K 10K</text>
<text x="63.5" y="91.6">D2</text>
<text x="63.5" y="93.2">D3/CS</text>
<text x="63.5" y="94.8">CMD/MOSI</text>
<text x="63.5" y="96.4">VCC</text>
<text x="63.5" y="101.3">D0/MISO</text>
<text x="63.5" y="99.7">GND1</text>
<text x="63.5" y="98">SCK</text>
<text x="63.5" y="102.9">D1</text>
<text x="66" y="103.7">SHIELD</text>
<text x="175.8" y="105">3.32K</text>
<text x="176.6" y="102.5">R39</text>
<text x="193.4" y="105">10K</text>
<text x="194" y="102.5">R1</text>
<text x="171" y="112.5">VCC5V</text>
<text x="196" y="113.4">U4</text>
<text x="196.4" y="108.5">VCC12V</text>
<text x="250" y="109.9">J8</text>
<text x="179.7" y="118.7">10K</text>
<text x="179.8" y="116.2">R12</text>
<text x="192.4" y="117.4">+</text>
<text x="192.6" y="114.2">-</text>
<text x="195.4" y="118.2">LM324ADG</text>
<text x="207.2" y="114.6">10K</text>
<text x="207.4" y="117.1">R20</text>
<text x="219.2" y="117.1">10K</text>
<text x="219.4" y="114.6">R13</text>
<text x="245.7" y="118.6">B3B-XH-ALFSN</text>
<text x="34.4" y="122.5">J12</text>
<text x="50.8" y="122.7">R32</text>
<text x="51.1" y="125.2">2K</text>
<text x="70.6" y="125.2">3.3K</text>
<text x="71" y="122.7">R28</text>
<text x="187.2" y="123.9">3.32K</text>
<text x="187.2" y="122.3">R38</text>
<text x="218.4" y="125.5">-</text>
<text x="221.8" y="124.7">U4</text>
<text x="222.2" y="120.6">VCC12V</text>
<text x="31.3" y="130.9">RCA BLACK</text>
<text x="62.3" y="126.2">VCC</text>
<text x="64.4" y="131.1">-</text>
<text x="67.8" y="130.3">U7</text>
<text x="203.4" y="127.8">VCC-12V</text>
<text x="218.3" y="128.7">+</text>
<text x="221.2" y="129.5">LM324ADG</text>
<text x="17.1" y="132.7">VCC</text>
<text x="50.2" y="135.7">330K</text>
<text x="50.8" y="133.1">R29</text>
<text x="55.6" y="137.5">R33</text>
<text x="64.3" y="134.3">+</text>
<text x="69.2" y="135.1">ADA4500-2ARMZ</text>
<text x="19.5" y="140.8">10K</text>
<text x="19.5" y="139.2">R36</text>
<text x="54.4" y="139.2">200K</text>
<text x="175.8" y="143.7">3.32K</text>
<text x="176.6" y="141.2">R41</text>
<text x="193.4" y="143.7">10K</text>
<text x="193.5" y="141.2">R21</text>
<text x="34.4" y="147.5">J13</text>
<text x="50.8" y="147.7">R34</text>
<text x="71" y="147.7">R30</text>
<text x="196.4" y="147.2">VCC12V</text>
<text x="250" y="148.7">J9</text>
<text x="19.5" y="153.7">10K</text>
<text x="19.5" y="152.1">R37</text>
<text x="33.8" y="155.1">RCA RED</text>
<text x="51.1" y="150.2">2K</text>
<text x="62.3" y="151.2">VCC</text>
<text x="67.8" y="155.3">U7</text>
<text x="70.6" y="150.2">3.3K</text>
<text x="171" y="151.2">VCC5V</text>
<text x="179.8" y="154.9">R23</text>
<text x="192.6" y="152.9">-</text>
<text x="196" y="152.1">U4</text>
<text x="207.2" y="153.3">10K</text>
<text x="207.4" y="155.8">R25</text>
<text x="219.2" y="155.8">10K</text>
<text x="219.4" y="153.3">R24</text>
<text x="50.2" y="160.7">330K</text>
<text x="50.8" y="158.1">R31</text>
<text x="64.3" y="159.3">+</text>
<text x="64.4" y="156.1">-</text>
<text x="69.2" y="160.1">ADA4500-2ARMZ</text>
<text x="179.7" y="157.4">10K</text>
<text x="187.2" y="161">R40</text>
<text x="192.4" y="156.1">+</text>
<text x="195.4" y="156.9">LM324ADG</text>
<text x="222.2" y="159.3">VCC12V</text>
<text x="245.7" y="157.3">B3B-XH-ALFSN</text>
<text x="54.4" y="164.2">200K</text>
<text x="55.6" y="162.6">R35</text>
<text x="187.2" y="162.6">3.32K</text>
<text x="203.4" y="166.5">VCC-12V</text>
<text x="218.3" y="167.4">+</text>
<text x="218.4" y="164.2">-</text>
<text x="221.8" y="163.4">U4</text>
<text x="221.2" y="168.2">LM324ADG</text>
<text x="231.3" y="188.2">© TELECOM ParisTech / COMELEC</text>
<text x="236.2" y="191.6">75634 Paris Cedex 13</text>
<text x="238.6" y="189.9">46 rue Barrault</text>
<text x="241.3" y="193.3">France</text>
<text x="254.1" y="195.5">PCB</text>
<text x="235.9" y="199.1">B</text>
<text x="245.8" y="202.5">27/01/2019 at 19:03:10</text>
<text x="254.3" y="198.9">I / O</text>
<text x="269.2" y="202.5">03</text>
<text x="272.1" y="202.5">/</text>
<text x="273.8" y="202.5">04</text>
<text x="276.3" y="200">1.0</text>
</g>
<g font-size="1.2" fill="#00007f">
<text x="260.2" y="34.2">2</text>
<text x="264.3" y="32.9" transform="rotate(-90 264.3 32.9)">4</text>
<text x="269.7" y="35.8">1</text>
<text x="260.2" y="37.4">3</text>
<text x="264.2" y="40.5" transform="rotate(-90 264.2 40.5)">11</text>
<text x="230.6" y="46.2">13</text>
<text x="235.3" y="45" transform="rotate(-90 235.3 45)">4</text>
<text x="240.7" y="47.8">14</text>
<text x="193.3" y="51.9">3</text>
<text x="209.2" y="51.9">2</text>
<text x="209.2" y="53.5">1</text>
<text x="230.6" y="49.5">12</text>
<text x="235.2" y="52.6" transform="rotate(-90 235.2 52.6)">11</text>
<text x="256.3" y="48">1</text>
<text x="256.3" y="49.6">2</text>
<text x="55.7" y="56.1">1</text>
<text x="55.7" y="59.4">3</text>
<text x="66.8" y="57.7">2</text>
<text x="193.3" y="55.9">6</text>
<text x="193.3" y="59.1">7</text>
<text x="193.3" y="57.5">5</text>
<text x="209.2" y="59.1">18</text>
<text x="209.2" y="55.1">20</text>
<text x="209.2" y="56.7">19</text>
<text x="55.7" y="62.6">5</text>
<text x="55.7" y="65.8">7</text>
<text x="66.8" y="61">4</text>
<text x="66.8" y="64.2">6</text>
<text x="193.3" y="60.7">8</text>
<text x="193.3" y="65.6">9</text>
<text x="193.3" y="64">4</text>
<text x="209.2" y="60.7">17</text>
<text x="209.2" y="62.4">16</text>
<text x="209.2" y="64">15</text>
<text x="231.2" y="64">9</text>
<text x="235.3" y="62.7" transform="rotate(-90 235.3 62.7)">4</text>
<text x="240.7" y="65.6">8</text>
<text x="256.3" y="65.8">1</text>
<text x="66.8" y="67.4">8</text>
<text x="192.7" y="71.2">10</text>
<text x="209.2" y="66.4">11</text>
<text x="209.2" y="68">12</text>
<text x="209.2" y="69.6">13</text>
<text x="209.2" y="71.2">14</text>
<text x="230.6" y="67.2">10</text>
<text x="235.2" y="70.4" transform="rotate(-90 235.2 70.4)">11</text>
<text x="256.3" y="67.4">2</text>
<text x="231.2" y="82.5">6</text>
<text x="235.3" y="81.2" transform="rotate(-90 235.3 81.2)">4</text>
<text x="231.2" y="85.8">5</text>
<text x="235.2" y="88.9" transform="rotate(-90 235.2 88.9)">11</text>
<text x="240.7" y="84.1">7</text>
<text x="256.3" y="85.9">2</text>
<text x="256.3" y="84.3">1</text>
<text x="61.9" y="95.4">4</text>
<text x="61.9" y="92.2">2</text>
<text x="61.9" y="90.6">1</text>
<text x="61.9" y="93.8">3</text>
<text x="61.9" y="97">5</text>
<text x="61.9" y="98.6">6</text>
<text x="61.9" y="101.9">8</text>
<text x="61.9" y="100.2">7</text>
<text x="67.1" y="106.1" transform="rotate(-90 67.1 106.1)">GND1</text>
<text x="68.7" y="106.1" transform="rotate(-90 68.7 106.1)">GND2</text>
<text x="70.3" y="106.1" transform="rotate(-90 70.3 106.1)">GND3</text>
<text x="71.9" y="106.1" transform="rotate(-90 71.9 106.1)">GND4</text>
<text x="190.9" y="113.2">2</text>
<text x="195" y="111.9" transform="rotate(-90 195 111.9)">4</text>
<text x="247.6" y="111.7">3</text>
<text x="247.6" y="113.4">2</text>
<text x="190.9" y="116.4">3</text>
<text x="194.9" y="119.5" transform="rotate(-90 194.9 119.5)">11</text>
<text x="200.3" y="114.8">1</text>
<text x="247.6" y="115">1</text>
<text x="38.4" y="124.4">TS</text>
<text x="38.4" y="122.8">T</text>
<text x="216.1" y="124.5">13</text>
<text x="220.8" y="123.2" transform="rotate(-90 220.8 123.2)">4</text>
<text x="38.4" y="127.6">S</text>
<text x="62.7" y="130.1">2</text>
<text x="66.8" y="128.8" transform="rotate(-90 66.8 128.8)">8</text>
<text x="72.1" y="131.7">1</text>
<text x="216.1" y="127.7">12</text>
<text x="220.7" y="130.8" transform="rotate(-90 220.7 130.8)">11</text>
<text x="226.1" y="126.1">14</text>
<text x="62.7" y="133.3">3</text>
<text x="66.7" y="135.8" transform="rotate(-90 66.7 135.8)">4</text>
<text x="38.4" y="149.4">TS</text>
<text x="38.4" y="147.8">T</text>
<text x="38.4" y="152.6">S</text>
<text x="62.7" y="155.1">6</text>
<text x="66.8" y="153.8" transform="rotate(-90 66.8 153.8)">8</text>
<text x="190.9" y="155.1">5</text>
<text x="190.9" y="151.8">6</text>
<text x="195" y="150.6" transform="rotate(-90 195 150.6)">4</text>
<text x="200.3" y="153.5">7</text>
<text x="247.6" y="150.5">3</text>
<text x="247.6" y="152.1">2</text>
<text x="247.6" y="153.7">1</text>
<text x="62.7" y="158.3">5</text>
<text x="66.7" y="160.8" transform="rotate(-90 66.7 160.8)">4</text>
<text x="72.1" y="156.7">7</text>
<text x="194.9" y="158.2" transform="rotate(-90 194.9 158.2)">11</text>
<text x="220.8" y="161.9" transform="rotate(-90 220.8 161.9)">4</text>
<text x="216.1" y="166.4">10</text>
<text x="216.7" y="163.2">9</text>
<text x="226.1" y="164.8">8</text>
<text x="220.7" y="169.5" transform="rotate(-90 220.7 169.5)">11</text>
</g>
<g font-size="1.2" fill="#f00">
<text x="39.7" y="60">(1)</text>
<text x="44.7" y="59.2">SPI_F72F1_NSS</text>
<text x="172.8" y="56.8">(1)</text>
<text x="172.8" y="58.4">(1)</text>
<text x="172.8" y="60">(1)</text>
<text x="178.9" y="59.2">SPI_F72MAX_MOSI</text>
<text x="179.2" y="56">SPI_F72MAX_NSS</text>
<text x="179.2" y="57.6">SPI_F72MAX_SCK</text>
<text x="39.7" y="63.2">(1)</text>
<text x="44.5" y="62.4">SPI_F72F1_MISO</text>
<text x="45.3" y="65.6">LASERS_MUTE</text>
<text x="69.8" y="64">SPI_F72F1_MOSI</text>
<text x="70.1" y="60.8">SPI_F72F1_SCK</text>
<text x="82.6" y="61.6">(1)</text>
<text x="82.6" y="64.8">(1)</text>
<text x="145.7" y="65.6">LASERS_MUTE</text>
<text x="172.8" y="61.6">(1)</text>
<text x="178.9" y="60.8">SPI_F72MAX_MISO</text>
<text x="35.7" y="91.4">(1)</text>
<text x="35.7" y="93">(1)</text>
<text x="35.7" y="94.7">(1)</text>
<text x="39" y="93.8">SD_CMD</text>
<text x="39.5" y="90.6">SD_D2</text>
<text x="39.5" y="92.2">SD_D3</text>
<text x="35.7" y="97.9">(1)</text>
<text x="35.7" y="101.1">(1)</text>
<text x="39.5" y="97">SD_CK</text>
<text x="39.5" y="100.2">SD_D0</text>
<text x="39.5" y="101.9">SD_D1</text>
<text x="35.7" y="102.7">(1)</text>
<text x="163.9" y="103.5">(1)</text>
<text x="168.2" y="102.7">GALVA_X</text>
<text x="231.9" y="102.7">GALVA_DRIVERX_N</text>
<text x="231.9" y="116.4">GALVA_DRIVERX_P</text>
<text x="87.7" y="131.7">AUDIO_L</text>
<text x="97.9" y="132.5">(1)</text>
<text x="163.9" y="142.2">(1)</text>
<text x="170.6" y="141.4">GALVA_Y</text>
<text x="231.9" y="141.4">GALVA_DRIVERY_N</text>
<text x="231.9" y="155.1">GALVA_DRIVERY_P</text>
<text x="87.6" y="156.7">AUDIO_R</text>
<text x="97.9" y="157.5">(1)</text>
</g>
<text font-size="1.2" fill="#007f00" x="154.2" y="63.2">1.8</text>
<g font-size=".8" fill="#00007f">
<text x="263.5" y="35">VCC</text>
<text x="263.5" y="38.2">GND</text>
<text x="234.5" y="47.1">VCC</text>
<text x="234.4" y="50.3">GND</text>
<text x="234.5" y="64.8">VCC</text>
<text x="234.4" y="68">GND</text>
<text x="234.5" y="83.3">VCC</text>
<text x="234.4" y="86.6">GND</text>
<text x="194.2" y="114">VCC</text>
<text x="194.1" y="117.2">GND</text>
<text x="220" y="125.3">VCC</text>
<text x="66" y="130.9">VCC</text>
<text x="219.9" y="128.5">GND</text>
<text x="66" y="134.1">GND</text>
<text x="66" y="155.9">VCC</text>
<text x="194.1" y="155.9">GND</text>
<text x="194.2" y="152.7">VCC</text>
<text x="66" y="159.1">GND</text>
<text x="219.9" y="167.2">GND</text>
<text x="220" y="164">VCC</text>
</g>
</svg>
